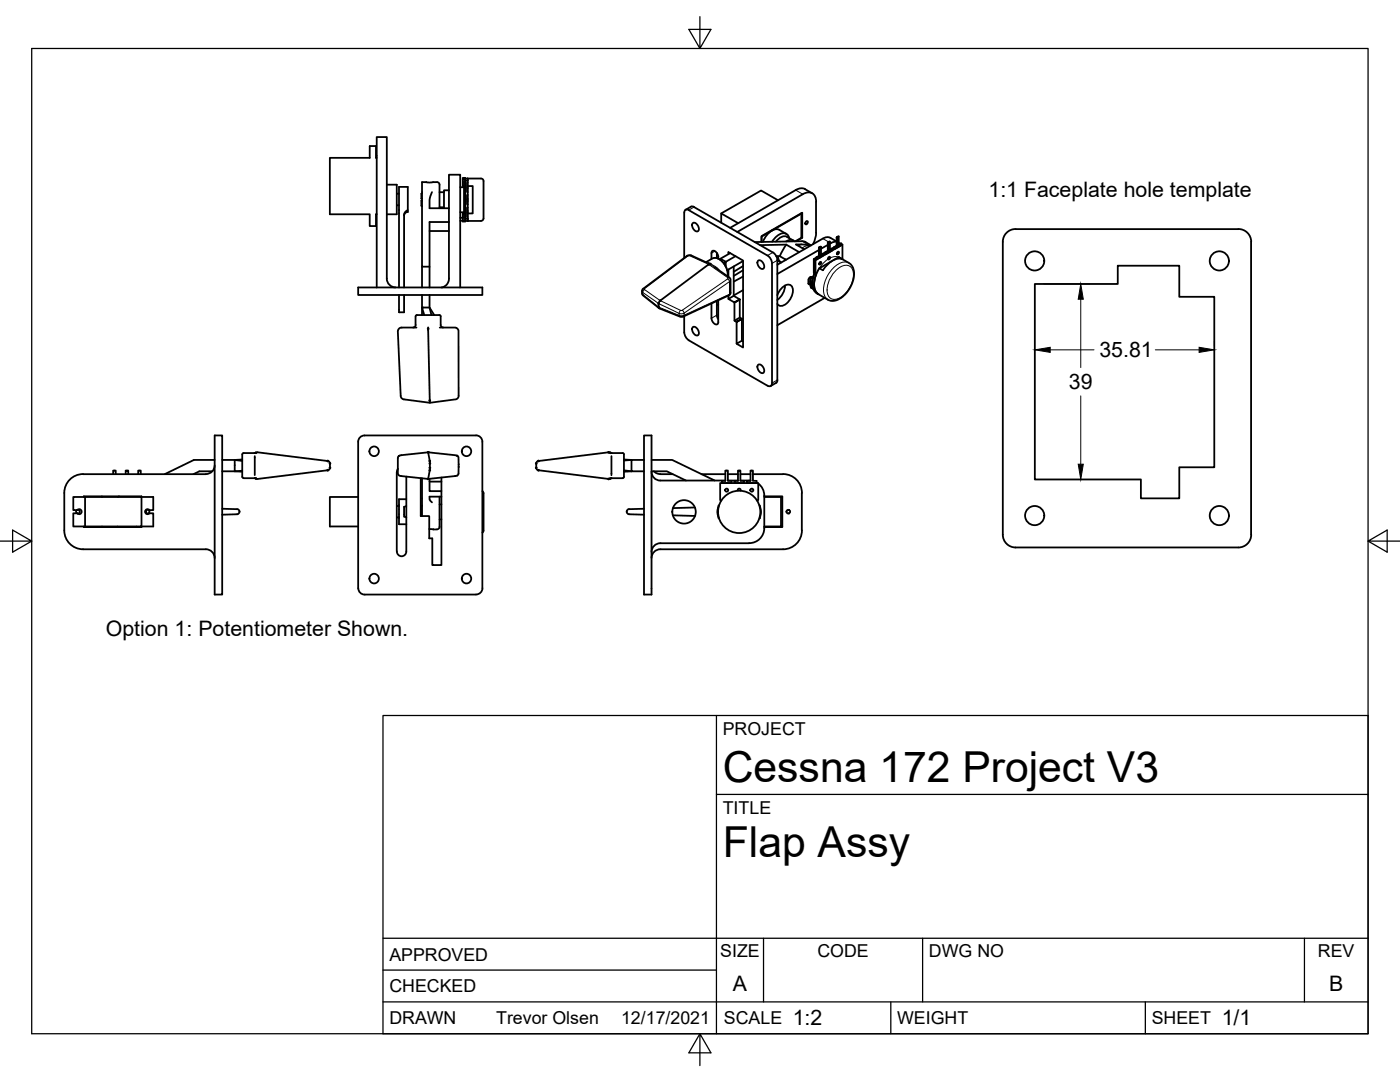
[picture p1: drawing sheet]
<svg xmlns="http://www.w3.org/2000/svg" width="279mm" height="216mm" viewBox="0 0 279 216" stroke-linecap="round" stroke-linejoin="round" font-family="sans-serif">
<!-- layer: Visible -->
<g fill="none" stroke="#000" stroke-width=".36">
<path d="M75.2 31.5h-.2v-2.4h-1.2v2.4h-8v11.3h8v2.3h1.2v-2.3h.2M77.2 36.9h2v5.9h-2M79.2 38.7h.4M84.2 38.6l-.1 .1v.9h.1M86.2 38.3l-.5 1.6v1.7h3.9M87.7 36.9v4.7M87.7 38.4h.9M87.7 36.8l-.2-.4-.3-.1h-3v16.9h1.5M89.6 38h-1v3.6M92.4 35.8v-.3h.4v.3M92.6 36.1v1.3h-.8M92.8 35.6h3.2a1.12 1.12 0 0 1 .5 1.4v6.6"/>
<path d="M92.8 37.4h-.2v5h-.8M92.8 36v-.2h-.4v1.3h.2M93.2 37.1v-.7h.1v.7h1v5.5h-1v.7h-.1v-.7M93.2 37.1h.1v.5h-.1zM93.2 37.6v.7h.1v-.7M93.2 39.6h.1v.5h-.1zM93.2 39.6v-.7h.1v.7M93.3 36.4v-.8v.4h-.5v7.6h.5M93.3 38.3v.6M155.3 40l-3.4-2-8 4.6M162.1 38.6l-1.4-.9a1.81 1.81 0 0 0-1.9 .2l-13.1 7.6M71.5 57.4h24.8v1.5h-24.8z"/>
<path d="M78.9 57.3a1.75 1.75 0 0 1-1.7-1.7v-28.3h-2v30.1M79.2 41h.4M79.6 58.9v3.4h1v-3.4M80.6 43a.79 .79 0 0 1 .8-.7v-.4l-.5 .4-.3 .5v14.6M81.4 41.9v-4.6h-1.8v20.1M84.2 40h-.1v1.1h.1M84.2 53.2v4.2M84.2 58.9v4M85.7 46.1h3.9M85.7 58.9v2.5l1 1.5M87.7 41.4h.9M88.1 57.4l1-.5 .5-1.2v-20.8h2.2v22.5"/>
<path d="M89.6 44.3h-3.9v13.1M91.8 43.5h.6M91.8 44h.6M92.4 44h.4v.2h-.4zM92.6 42.6h-.2v1.4M92.8 42.4h-.2v1.2M92.8 44.1h3.2M92.8 43.6v.4M93.2 42.1h.1v.5h-.1zM93.2 42.1v-.7h.1v.7M93.2 40.1v.7h.1v-.7M93.3 43.6v.5"/>
<path d="M93.3 40.8v.6M93.3 43.3v.3M96.5 43.6l-.1 .2-.4 .3M136.5 42.5v9M136.6 42.4l.2-.6 .7 .1 15.7 9.1 .7 .8 .2 .7v23.9l-.3 .6h-.6M137.9 41.3l-1.1 .6M137.9 41.2l.6 .1 15.7 9.1M138.3 44.5a1.11 1.11 0 0 1 1 1.6 1.11 1.11 0 0 1-1-1.6zM140.9 52.3l1.7-.8h.6l.5 .3 .7 .7 .7 1.1 .1 .8v.7M140.9 52.3l-3-1.3h-.7l-8.9 6.6-.2 .4v.6l.2 .3 3.2 2.6M141.9 52.6l-.4 .1-9.8 7.3-.3 .6 .1 .8 4.2 1.8h.5l9.4-4.3 .2-.4-.1-2.9-3.1-2.3M143.1 50.5v1"/>
<path d="M143.3 51.6a1.26 1.26 0 0 0-1.1-1.5l-.2 .4v1.2M143.3 59.9l.1 4.4-.2 .4a1.14 1.14 0 0 1-1.2-1.2M143.7 51.8l.1-.2 1 .6-.3 .4M143.9 44.5v-1.9l3.4 1.9M145.4 50.7v-.4l2.9 1.7v17.3l-1.3-.7M145.4 53.8v1.4M145.4 59v.6M145.7 50.5l-1.9 1.1M146.4 53.2v5.8l1.2 .8v3.6M146.4 59l-1 .6 1.2 .7M146.8 51.1l-2 1.1v.9M147.6 59.7l-1 .7 1-.6"/>
<path d="M148.3 57.9l-1.9 1M148.3 55.2l-1.9 1M148.3 53.9l-1.9 1.2M148.3 53.1l-1.9 1.1M148.3 52.1l-3.2 1.8M151.4 52a1.11 1.11 0 0 1 .9 1.6 1.11 1.11 0 0 1-.9-1.6zM154.2 50.4l.6 .5 .4 1M154.9 51.1h.7l1.3 .7M155.1 51.9l.4 .2M155.1 58.9l.8-1.3a1.4 1.4 0 0 1 2.1-.5 3 3 0 0 1-2.3 3.9l-.6-.4M155.3 51.1l.1 .8 .5 .5M155.8 52.3l-.7-.4v23.9"/>
<path d="M156.7 57a3.7 3.7 0 0 1-1.6 2.8M156.7 51.7l-.1 .3M156.9 48.8l2.6 1.5M156.9 48.8l-5.2 .1M156.9 48.8l-1.3 2.3M157 46.7l-1.5-.8a2.51 2.51 0 0 0-2.8 1.4l-.4 1M157 47.3l1.3 .7M157 47.2a1.91 1.91 0 0 0-2.1 1M157.5 47.5a1.27 1.27 0 0 0-.9-1 1.27 1.27 0 0 0-1.3 .5l-1.2 1.2M158.5 48.2a1.15 1.15 0 0 0-1.6 0M159.8 42.6h.1v4.9l-1.2 .7M159.9 42.6l-7.9 4.6v1.1v-1.2l8.1-4.7v5.1l-1.2 .7"/>
<path d="M159.9 47.3l.2 .2M160.1 48.1l-9.5 .2M160.1 48.1l.6 .2 1.2 .7M160.8 44.3l.3-.2 .1 .2-.1 .3-.3 .2-.1-.2zM161.3 56.6l.4 .2M161.4 56.6v.1h.2M161.5 49l-2.6-.2 1.6 .9M161.8 55.4h-.1l-.3 .3-.1 .9M161.8 55.3l.4 .2-.2 1 .2 1.1-.4-.2-.1-.7zM161.8 55.3l-.1 .1M162.1 56.9v.1M162.1 56.1v.1"/>
<path d="M162.2 55.5h.1M162.2 57.5v.1M162.3 55.2l-.5 .1M162.4 51.7v2.8l.4 .2v-2.8M162.5 54.5l-.2 .6M162.5 54.5a3.7 3.7 0 0 0 .1 3.7l.7 .5M162.8 54.7h.1a3.7 3.7 0 0 0 .1 3.7l.3 .3M162.9 40.3v6.1M162.9 46.4l-.1 .9-.5 1.4M162.9 40.3a1.62 1.62 0 0 0-.8-1.7 1.62 1.62 0 0 0-1.9 .1l-13.1 7.6M162.9 51.4l.1 .4zM163.4 49.4l.1 1.7v-1.7"/>
<path d="M163.4 49.9l-8.3 4.8M163.4 51.1l-.5 .3M163.5 51.1l-.5 .3M163.5 53.5a5.1 5.1 0 0 0-.7 4.6l.5 .6M163.6 52.4l.2-.1 .1 .1-.1 .3-.3 .1zM163.9 49.2l-.5 .2 .5-.2v1.7l.5-.3-.5 .2M164.2 47.6l-9.1 5.2M164.2 47.6a1.49 1.49 0 0 1 1.5-.1l1.3 .7M164.6 59.4l-9.5 5.5M164.7 50.4l-.3 .2v.4l-1.4 .8M164.7 50.3l.1 .5zM165.2 48.4l.1 1.7v-1.7"/>
<path d="M165.2 48.9l-1.3 .7M165.2 50l-.5 .3M165.3 50.1l-.5 .3M165.3 51.4l.3-.2 .1 .1-.1 .3-.3 .2zM165.6 48.2l-.4 .2 .4-.2v1.7l.5-.3-.5 .2M166 52.1l-2.5 1.4M166.1 49.6v.4l-1.3 .8M166.3 51.9l1.1-.6 .7 .4a3.3 3.3 0 0 0-3.4 1.5l-.5 .7-.7-.4M166.5 49.3v.4zM166.5 49.4l-.4 .2M167 47.3v1.8v-1.7M167 49l-.5 .3"/>
<path d="M167 48.2l-.6 .1-.8 .3M167 49.1l-.5 .3M167.1 50.3l.3-.1v.2l-.1 .2-.2 .2zM167.4 51.3l2.3 1.4 .5 .7 .3 1-.1 1-.7 2-.7 1-.8 .8-.9 .6-.7 .2-1.2-.1-2.1-1.2M167.4 47.2l-.4 .1 .4-.1v1.7l.5-.3-.5 .2M167.4 48.4l.2 .2M167.9 48.7l.2 .1v2.9M167.9 48.6v.3l-1.4 .8M168.1 48.8l-5.3 3.1-.4-.2 .5-.3M206.5 56.7h16.6v-3.7h12.3v6.2h6.9v34h-6.9v6.2h-7.7v-3.7h-21.2zM247.1 45.7h-44.4a2.55 2.55 0 0 0-2.6 2.5v58.5M247.2 45.7a2.55 2.55 0 0 1 2.5 2.5"/>
<path d="M249.7 48.3v58.4M82.9 63.1v1.8M83 63.1l.2-.2h4.7v2l.3 .4h.2M83 64.8l-.3 .5h-.2M84.7 62.9l-.5-1.5h1.5l.4 1.5M85.4 65.3l.4 15.1-5.2-.7a.73 .73 0 0 1-.6-.7l-.6-13 .3-.5 .3-.1h3.1M87.8 65.4h3.1l.4 .2 .2 .4v13a.69 .69 0 0 1-.6 .7l-5.1 .7M136.5 63.1v3.3M136.6 66.3l.3 1.1 .6 .5 15.7 9.1M138.3 65.2a1.11 1.11 0 0 1 1 1.7 1.11 1.11 0 0 1-1-1.7zM142 60.6v2.9M143.1 60l-.1 2.9 .3 .8"/>
<path d="M143.3 60.7l-.2 .2M146.6 60.4v3.6M147 64.2l1.1-.6zM147 64.3v4.3l1.1-.6M148.1 63.6l-.5-.2-1 .6 .4 .2M148.1 63.6v4.4l.2 .1M151.4 72.8a1.11 1.11 0 0 1 .9 1.6 1.11 1.11 0 0 1-.9-1.6zM154.9 76.4l-1.1 .6M155.2 75.8l-.3 .6M16.7 99.2v-.2h11.5v.2h2.4v2.6h-.8a.5 .5 0 0 0-.7-.1 .5 .5 0 0 0 0 .8 .5 .5 0 0 0 .7-.1h.8v2.7h-2.4v.1h-11.5v-.1M17 99.2h-2.4v2.6h.8a.5 .5 0 0 1 .7-.1 .5 .5 0 0 1 0 .8 .5 .5 0 0 1-.7-.1h-.8v2.7h2.4M17 99.2h11.2v5.9h-11.2z"/>
<path d="M20.3 99v.2M22.6 94.6v-.7h.5v.7M23.7 99l-.2 .2M25.1 94.6v-.7h.5v.7M27.6 94.6v-.7h.5v.7M41.1 94.6h-24.5a3.8 3.8 0 0 0-3.8 3.8v7.5M42.4 94h-2.6l-1.2 .6M42.8 86.9h1.5v31.7h-1.5zM42.8 92.8a1.75 1.75 0 0 1-1.7 1.8M42.8 91.8h-4.1l-5.8 2.8M44.3 94l4 .1M48.3 92l-1.5-.2v2.2l1.5-.1"/>
<path d="M48.3 91.7l-4 .1M50.8 90.4h-2.2l-.3 .3v4.5l.3 .2h2.2M50.8 90.4l.6-.1 14.1 1.7 .3 .4v1.1l-.3 .3-14.1 1.8-.6-.2M50.8 90.4h.1M50.8 95.4h.1M50.8 91v3.8M71.5 99.2h-5.7v5.9h5.7M79.2 94.2v15.8M79.4 93.5l-.2 .7M81.1 99.6h-1.5v5h1.5M81.1 95.1v14.9M84.2 95.4v7.6"/>
<path d="M85.4 90.3l.4 1.7v1.8l-.4 1.8M85.4 90.3l-5.5 .5-.3 .2-.2 .4v3.1l.2 .3 5.8 .8M85.4 90.3l5.8 .6 .3 .3v1.5v1.9l-.3 .3-5.8 .7M85.7 95.5v2.5h2.4M85.7 96.1h2.4M87.7 99.1v4.8a2.09 2.09 0 0 1-.2 1.7h-1.8M88.1 95.3v17.5h-1.8v-5.4h-.6v-4.4h-1.7v-7.6M88.1 99.1h-2.4v.6l.5 .5M91.5 92.6v.1M91.5 93.2h.1M95 86.9h-22.2a1.27 1.27 0 0 0-1.3 1.3v29.2a1.27 1.27 0 0 0 1.3 1.2h22.2M95 86.9a1.27 1.27 0 0 1 1.3 1.2v29.3"/>
<path d="M96.3 98a1.49 1.49 0 0 1 .2 1.3v5.7a1.46 1.46 0 0 1-.2 1.3M107.2 92.1l14.3-1.8 .4 .1h2.4l.2 .3v4.5l-.2 .2h-2.3l-.5 .2-14.1-1.8-.4-.4v-1zM122 91v3.8M122.1 95.4h.1M122.1 90.4h.1M124.5 91.7l1.5 .1-1.5 .1M124.5 93.9l1.5 .1-1.5 .1M128.5 86.9h1.5v31.7h-1.5zM128.5 91.8h-2.5v2.2h2.5M130 91.8h4.2l8.4 4.1M130 94h3.1l3.8 1.9M130 94.1a1.75 1.75 0 0 0 1.8 1.8h13"/>
<path d="M130.5 94l.9 .6h2.8M140 94.6h4.8M143.9 99.9l-.2-.1v-3.4h7.6v3.4l-.2 .1M144.8 93.9h.5v2h.7v.5h-1.9v-.5h.7zM145.3 94.6h2M145.3 95.9h2M147.3 93.9h.5v2h.7v.5h-1.9v-.5h.7zM147.8 95.9h2M147.8 94.6h2M147.8 97.9l-.1-.3-.2-.1-.2 .1-.1 .3M149.8 93.9h.5v2h.7v.5h-1.9v-.5h.7zM150.3 94.6h6a3.8 3.8 0 0 1 3.7 3.8"/>
<path d="M151 96.3l.2 .1M151.3 96.5l.7 .6 .5 1.3v7a2.99 2.99 0 0 1-3 3M152.5 99.2h3.4v5.9h-3.4M152.5 99h3.6v6.2h-3.6M155.9 99.2h.2M160 98.4v7.5M12.8 105.8a3.8 3.8 0 0 0 3.8 3.8h24.5M15.4 101.8a.37 .37 0 0 0 0 .6M15.5 101.7a.37 .37 0 0 1 .4 .4 .37 .37 0 0 1-.4 .4M20.3 105.1v.1M23.4 105.1l.2 .1M27.3 105.1l-.2 .1"/>
<path d="M41.1 109.6a1.75 1.75 0 0 1 1.7 1.7M44.3 101.5l3 .1a.52 .52 0 0 1 .5 .5 .52 .52 0 0 1-.5 .5l-3 .1M79.2 101h.4M79.2 103.3h.4M79.2 110a.94 .94 0 0 0 .9 1 .94 .94 0 0 0 1-1M81.1 101l-.5 .1v2l.5 .2M84.2 100.9l-.1 .1v2M87.7 103.6h.4M87.7 100.6h.4M96.3 117.4a1.27 1.27 0 0 1-1.3 1.2M128.5 101.5l-2.9 .1a.52 .52 0 0 0-.5 .5 .52 .52 0 0 0 .5 .5l2.9 .1M134.3 102.8l4.4 .2"/>
<path d="M138.7 101.3l-4.4 .1M143.3 102.6h.1M143.3 101.6v.1M143.5 100.9l-.3 1.1 .1 1 .2 .4M149.5 108.4h-17.7a1.75 1.75 0 0 0-1.8 1.7M151.6 100.9l.3 1.1-.1 .6-.2 .8M155.9 105.1h.2M157.4 101.7l.1 .1M157.5 102.4l-.1 .1M160 105.8a3.8 3.8 0 0 1-3.7 3.8h-24.5a1.75 1.75 0 0 0-1.8 1.7M200.1 106.7a2.55 2.55 0 0 0 2.6 2.5h44.4M249.7 106.7a2.55 2.55 0 0 1-2.5 2.5"/>
<circle cx="206.5" cy="52.1" r="1.92"/>
<circle cx="243.3" cy="52.1" r="1.92"/>
<circle cx="74.7" cy="90.1" r=".95"/>
<circle cx="93.1" cy="90.1" r=".95"/>
<circle cx="145" cy="97.8" r=".31"/>
<circle cx="150" cy="97.8" r=".31"/>
<circle cx="29.5" cy="102.1" r=".37"/>
<circle cx="74.7" cy="115.5" r=".95"/>
<circle cx="93.1" cy="115.5" r=".95"/>
<circle cx="136.5" cy="102.1" r="2.34"/>
<circle cx="147.5" cy="102.1" r="4.2"/>
<circle cx="157.3" cy="102.1" r=".37"/>
<circle cx="206.5" cy="102.9" r="1.92"/>
<circle cx="243.3" cy="102.9" r="1.92"/>
</g>
<g fill="#000" stroke="#000" stroke-width=".2">
<circle cx="131.8" cy="60" r=".17"/>
<circle cx="141.4" cy="52.7" r=".17"/>
<circle cx="141.7" cy="52.7" r=".17"/>
<circle cx="85.4" cy="65.6" r=".17"/>
<circle cx="85.8" cy="79.9" r=".17"/>
<circle cx="131.4" cy="60.6" r=".17"/>
<circle cx="131.4" cy="61.3" r=".17"/>
<circle cx="51.1" cy="90.3" r=".17"/>
<circle cx="51.1" cy="95.5" r=".17"/>
<circle cx="65.4" cy="93.8" r=".17"/>
<circle cx="65.4" cy="92" r=".17"/>
<circle cx="65.8" cy="92.5" r=".17"/>
<circle cx="65.8" cy="93.3" r=".17"/>
<circle cx="85.4" cy="95.6" r=".17"/>
<circle cx="85.4" cy="90.3" r=".17"/>
<circle cx="85.8" cy="93.8" r=".17"/>
<circle cx="85.8" cy="92" r=".17"/>
<circle cx="85.8" cy="92.5" r=".17"/>
<circle cx="85.8" cy="93.3" r=".17"/>
<circle cx="107" cy="92.5" r=".17"/>
<circle cx="107" cy="93.3" r=".17"/>
<circle cx="107.5" cy="92" r=".17"/>
<circle cx="107.5" cy="93.8" r=".17"/>
<circle cx="121.5" cy="90.3" r=".17"/>
<circle cx="121.5" cy="95.6" r=".17"/>
<circle cx="121.8" cy="90.3" r=".17"/>
<circle cx="121.8" cy="95.5" r=".17"/>
</g>
<g fill="#000">
<circle cx="85.4" cy="95.6" r=".18"/>
<circle cx="85.4" cy="90.3" r=".18"/>
</g>
<!-- layer: Visible Narrow -->
<g fill="none" stroke="#000" stroke-width=".2">
<path d="M158.8 37.9l1.4 .9M128.1 58.1l.2 .3M128.1 58.5l.2 .3M128.3 58.4l1.6 1.1a33.2 33.2 0 0 0 5.6 3M128.3 58.4v.4l1.6 1.2a7.5 7.5 0 0 0 3.6 2.1l2 .8M128.3 58.7l.1 .2M128.4 57.6h.2M128.6 57.6v.2M128.6 57.8l1.6 1.1a30.7 30.7 0 0 0 5.6 3M128.6 57.8l-.3 .6M137.3 51.1l-8.7 6.5M137.3 51.1h-.2"/>
<path d="M137.6 51l-.3 .1M137.6 51l3.8 1.7 3.8 2.7M137.9 51h-.2M138.5 41.3l-1 .6M140.9 52.3h.3l1.5 .9 .8 .8M140.9 52.3l1.7 1M142.2 51.6a2.1 2.1 0 0 1 2.3 1.2l.6 1.4 .1 .9M142.7 50.1l-.7 .4M145.2 55.4v.2M145.2 55.6l-9.1 6.3M145.2 55.6l.4 .6M145.5 55.3l-.3 .1"/>
<path d="M145.6 58.7l-.2 .2M145.6 56.2v2.5l-9.1 4.2M145.6 56.2l-9.1 6.3M145.8 58.4l-.2 .3M145.8 55.9l-.2 .3M154.2 50.4l-1 .6M155.1 51.9l-1 .7M155.1 51.9l.4 .2M159.9 48.7l-.5 .4M160.1 48.1l1.4 .8-.7 .2-.7 .4M161.3 56.5l.4 .2M161.3 56.1l.4 .2"/>
<path d="M161.4 55.8l.3 .2M161.5 55.5l.3 .1M161.6 55.4l.2 .1M163.6 49.3l.1 1.7-.2 .1M163.9 50.9l-.2 .1v.4M164.2 47.6l1.2 .7M165.2 51.7l-1.3 1.3-1 1.7M165.4 48.3v1.7l-.1 .1M165.6 48.4l.2 .1M165.6 49.9l-.2 .1v.4M166.7 54.1a2.36 2.36 0 0 1 3.1-.9 3.2 3.2 0 0 1 .1 3.6 4.7 4.7 0 0 1-3.4 2.9 1.55 1.55 0 0 1-1.4-1.8 5.9 5.9 0 0 1 1.6-3.8zM167.1 47.2l.1 1.8-.2 .1"/>
<path d="M167.4 48.9l-.2 .1v.3M167.6 51.4a1.95 1.95 0 0 0-2 .1M169.4 52.5a2.87 2.87 0 0 0-3.2 1.1 5.7 5.7 0 0 0-1.6 5.4l.6 .8M135.5 62.9l.2 .2M135.5 62.5v.4M135.8 61.9l-.3 .6M136.1 61.9h-.3M136.2 61.9l.3 .6M136.5 62.9l-.1 .2M136.5 62.9h-1M136.5 62.5l-.5 .1-.5-.1M136.5 62.5v.4"/>
<path d="M143.1 62.9l-1.1 .6M155.1 75.8l-1 .6"/>
</g>
<!-- layer: Border -->
<path d="M6.3 9.7h266.7v196.6h-266.7zM139.7 3.3v6.4l2.2-3.8h-4.4l2.2 3.8M0 108h6.3l-3.8-2.2v4.4l3.8-2.2M273 108l3.8 2.2v-4.4l-3.8 2.2h6.4M139.7 206.3l-2.2 3.8h4.4l-2.2-3.8v6.3" fill="none" stroke="#000" stroke-width=".25"/>
<!-- layer: Titleblock -->
<path d="M76.4 142.8h196.6v63.5h-196.6zM143 158.5h130M143 142.8v63.5M76.4 199.9h196.6M76.4 193.6h66.6M76.4 187.2h196.6M152.4 187.2v12.7M177.8 199.9v6.4M184.1 187.2v12.7M228.6 199.9v6.4M260.3 187.2v12.7" fill="none" stroke="#000" stroke-width=".25"/>
<!-- layer: Dimensions -->
<path d="M208.3 56.7h9.2M215.7 59.7v13.6M209.6 69.8h8.7M215.7 79v13.6M230.6 69.8h8.7M242.4 68v.9M208.3 95.7h9.2" fill="none" stroke="#000" stroke-width=".2"/>
<path d="M215.7 56.7l.5 3h-1zM206.5 69.8l3.1-.5v1zM239.3 69.3l3.1 .5-3.1 .5zM215.2 92.6h1l-.5 3.1z" fill="#000" stroke="#000" stroke-width=".2"/>
<g font-size="8.5">
<text x="144.3" y="156">Cessna 172 Project V3</text>
<text x="144.3" y="171">Flap Assy</text>
</g>
<g font-size="4.3">
<text x="197.3" y="39.3">1:1 Faceplate hole template</text>
<text x="219.4" y="71.3">35.81</text>
<text x="213.3" y="77.7">39</text>
<text x="21.1" y="126.9">Option 1: Potentiometer Shown.</text>
<text x="146.3" y="197.7">A</text>
<text x="265.2" y="197.7">B</text>
<text x="158.2" y="204.6">1:2</text>
<text x="243.8" y="204.6">1/1</text>
</g>
<g font-size="3.5">
<text x="144.3" y="146.6">PROJECT</text>
<text x="144.3" y="162.3">TITLE</text>
<text x="77.7" y="191.7">APPROVED</text>
<text x="143.7" y="191">SIZE</text>
<text x="163.1" y="191">CODE</text>
<text x="185.4" y="191">DWG NO</text>
<text x="263" y="191">REV</text>
<text x="77.7" y="198">CHECKED</text>
<text x="77.7" y="204.4">DRAWN</text>
<text x="99" y="204.4">Trevor Olsen</text>
<text x="124" y="204.4">12/17/2021</text>
<text x="144.5" y="204.4">SCALE</text>
<text x="179" y="204.4">WEIGHT</text>
<text x="229.8" y="204.4">SHEET</text>
</g>
</svg>
